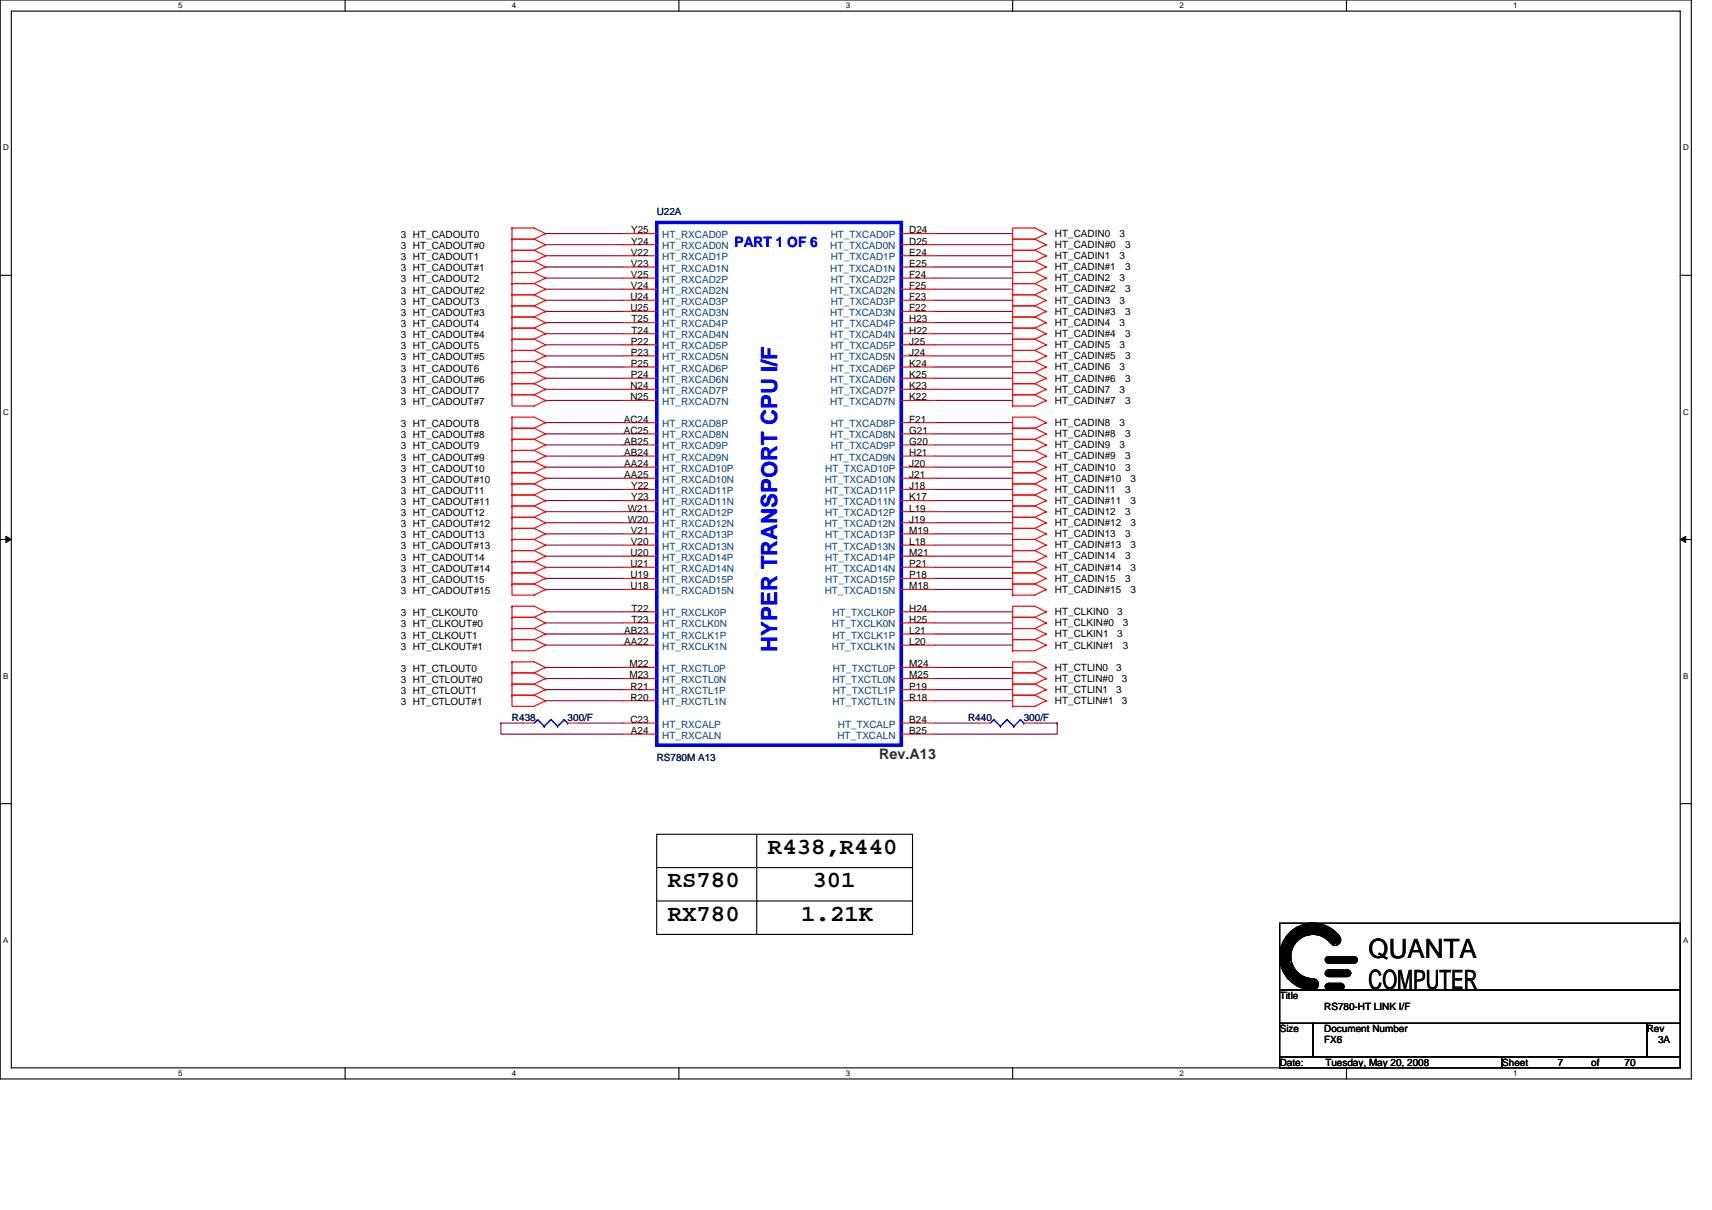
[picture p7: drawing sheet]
<svg xmlns="http://www.w3.org/2000/svg" width="297mm" height="210mm" viewBox="0 0 297 210" stroke-linecap="round" stroke-linejoin="round" font-family="sans-serif">
<path d="M0 0h293.5v187.2h-293.5zM2 1.9h289.5v183.4h-289.5z" fill="none" stroke="#000" stroke-width=".19"/>
<g fill="#fff">
<path d="M30.9 .2h.8v1.6h-.8z"/>
<path d="M30.9 185.5h.8v1.6h-.8z"/>
</g>
<path d="M59.9 0v1.9M59.9 185.3v1.9" fill="none" stroke="#000" stroke-width=".19"/>
<g fill="#fff">
<path d="M88.8 .2h.8v1.6h-.8z"/>
<path d="M88.8 185.5h.8v1.6h-.8z"/>
</g>
<path d="M117.8 0v1.9M117.8 185.3v1.9" fill="none" stroke="#000" stroke-width=".19"/>
<g fill="#fff">
<path d="M146.7 .2h.8v1.6h-.8z"/>
<path d="M146.7 185.5h.8v1.6h-.8z"/>
</g>
<path d="M175.7 0v1.9M175.7 185.3v1.9" fill="none" stroke="#000" stroke-width=".19"/>
<g fill="#fff">
<path d="M204.7 .2h.7v1.6h-.7z"/>
<path d="M204.7 185.5h.7v1.6h-.7z"/>
</g>
<path d="M233.6 0v1.9M233.6 185.3v1.9" fill="none" stroke="#000" stroke-width=".19"/>
<g fill="#fff">
<path d="M262.6 .2h.7v1.6h-.7z"/>
<path d="M262.6 185.5h.7v1.6h-.7z"/>
<path d="M.5 24.8h1v1.6h-1z"/>
<path d="M292 24.8h1v1.6h-1z"/>
<path d="M.5 70.7h1v1.5h-1z"/>
<path d="M292 70.7h1v1.5h-1z"/>
</g>
<path d="M0 47.8h2M291.5 47.8h2" fill="none" stroke="#000" stroke-width=".19"/>
<g fill="#fff">
<path d="M.5 116.5h.9v1.6h-.9z"/>
<path d="M292 116.5h.9v1.6h-.9z"/>
</g>
<path d="M0 93.6h2M291.5 93.6h2" fill="none" stroke="#000" stroke-width=".19"/>
<path d="M1 93.1l1 .5-1 .5zM291.5 93.6l1-.5v1z" fill="#000" stroke="#000" stroke-width=".17"/>
<g fill="#fff">
<path d="M.5 162.4h.9v1.5h-.9z"/>
<path d="M292 162.4h.9v1.5h-.9z"/>
</g>
<g fill="none" stroke="#000" stroke-width=".19">
<path d="M0 139.5h2M291.5 139.5h2M113.9 144.8h44.4v17.4h-44.4zM113.9 150.6h44.4M113.9 156.4h44.4M131.3 144.8v17.4M158.3 156.4h.1M222 160.2h69.5v11.6h-69.5zM222 171.8h69.5v5.8h-69.5zM222 177.6h5.8v5.8h-5.8zM222.2 164.7v2.7l.2 .5v-3.8l.2-.4v4.8l.2 .2v-5.4l.2-.4v6.2l.2 .2v-6.6l.2-.2v7.4M223.6 169.9v-7.6l.2-.1v7.9h.2v-2.9l.2 .4v2.7l.1 .2v-2.6l.2 .4v2.3l.2 .2v-2.3l.2 .2v2.3h.2v-2.1l.2 .2v2.1h.2v-1.9l.2 .2v1.7l.2 .2v-1.9l.2 .2v1.7h.2v-1.5"/>
<path d="M224 161.8v3.2l.2-.5v-2.7l.1-.2v2.5l.2-.2v-2.5l.2-.2v2.3l.2-.2v-2.3h.2v2.1l.2-.2v-1.9l.2-.2v1.9l.2-.2v-1.7l.2-.2v1.9M226.3 161.6l1.4-.2a4.6 4.6 0 0 1 4.2 2.5M226.3 161.4a4.8 4.8 0 0 1 5.8 2.5M226.3 161.2l1.4-.2a5 5 0 0 1 4.5 2.5M226.3 161l1.4-.2a5.2 5.2 0 0 1 4.7 2.7M226.3 160.7l1.4-.3a5.6 5.6 0 0 1 4.9 2.7M226.3 169.7v.2h.2v1.5h.2v-1.5h.2v1.7h-.4l.6-1.7M226.3 160.4v1.9l-.2-.1v-1.6zM226.3 162.2l1.4-.3a4 4 0 0 1 3.7 2.2M226.3 162l1.4-.2a4.3 4.3 0 0 1 3.9 2.3M226.3 161.8l1.4-.2a4.4 4.4 0 0 1 3.9 2.1M226.5 160.8l1.2-.2a5.4 5.4 0 0 1 4.8 2.7"/>
<path d="M226.5 160.6v1.6M227.1 169.9h.1M227.1 169.9v1.7l.1-.2v-1.5l.2 .4v1.3h.2v-1.5h.2v1.5h.2v-1.5h.2v1.5l.2-.2v-1.1l.2 .2v.7M227.8 160.2h-.1a5.8 5.8 0 0 1 4.6 2.2M227.8 160.2a5.8 5.8 0 0 0-5.8 5.8 5.8 5.8 0 0 0 5.8 5.8M227.8 162.2a3.8 3.8 0 0 1 3 1.4M227.8 162.2a3.8 3.8 0 0 0-3.8 3.8 3.8 3.8 0 0 0 3.8 3.8M227.8 160.2l-1.8 .3M227.8 162.2l-1.4 .1M227.8 177.6h57.9v5.8h-57.9zM230.1 166.2h5.2v.2h-5.3v.2h5.5l-.2 .2h-5.2l.2 .2h5M230.1 168.5h4.1v.2h-4.1l-.1 .2h4.4l-.2 .2h-4.2l.3 .2h3.7"/>
<path d="M230.1 170.8h2.9v.2h-3v.2h3.2l-.2 .2h-3l.3 .2h2.7M230.5 170.6h2.1M230.5 171.8h2.1M230.5 169.5h3.3M230.5 168.3h3.3M230.5 167.2h4.5M230.5 166h4.5M285.7 177.6h5.8v5.8h-5.8zM222 183.4h38.6v1.9h-38.6zM260.6 183.4h30.9v1.9h-30.9z"/>
<circle cx="227.8" cy="170.8" r=".96"/>
<circle cx="230.5" cy="166.6" r=".57"/>
<circle cx="230.5" cy="171.2" r=".57"/>
<circle cx="230.5" cy="168.9" r=".57"/>
<circle cx="231.7" cy="163.1" r=".95"/>
<circle cx="232.6" cy="171.2" r=".57"/>
<circle cx="233.8" cy="168.9" r=".57"/>
<circle cx="234.9" cy="166.6" r=".57"/>
</g>
<g fill="none" stroke="#800040" stroke-width=".19">
<path d="M94.6 46.3h13.5M94.6 56h13.5M94.6 50.2h13.5M94.6 59.8h13.5M94.6 48.3h13.5M94.6 42.5h13.5M94.6 52.1h13.5M94.6 44.4h13.5M94.6 57.9h13.5M94.6 54h13.5M94.6 40.5h13.5M162.2 46.3h13.5"/>
<path d="M162.2 44.4h13.5M162.2 59.8h13.5M162.2 42.5h13.5M162.2 57.9h13.5M162.2 40.5h13.5M162.2 54h13.5M162.2 56h13.5M162.2 52.1h13.5M162.2 50.2h13.5M162.2 48.3h13.5M94.6 73.3h13.5M94.6 75.3h13.5"/>
<path d="M94.6 77.2h13.5M94.6 79.1h13.5M94.6 63.7h13.5M94.6 65.6h13.5M94.6 69.5h13.5M94.6 67.6h13.5M94.6 61.8h13.5M162.2 61.8h13.5M162.2 79.1h13.5M162.2 69.5h13.5M162.2 77.2h13.5M162.2 67.6h13.5"/>
<path d="M162.2 75.3h13.5M162.2 65.6h13.5M162.2 73.3h13.5M162.2 63.7h13.5M94.6 98.4h13.5M94.6 86.9h13.5M94.6 92.6h13.5M94.6 83h13.5M94.6 88.8h13.5M94.6 94.6h13.5M94.6 81.1h13.5M94.6 84.9h13.5"/>
<path d="M94.6 96.5h13.5M94.6 90.7h13.5M162.2 98.4h13.5M162.2 84.9h13.5M162.2 96.5h13.5M162.2 83h13.5M162.2 81.1h13.5M162.2 88.8h13.5M162.2 94.6h13.5M162.2 92.6h13.5M162.2 90.7h13.5M162.2 86.9h13.5"/>
<path d="M94.6 112h13.5M94.6 110h13.5M94.6 106.2h13.5M94.6 108.1h13.5M94.6 117.8h13.5M94.6 115.8h13.5M94.6 102.3h13.5M94.6 100.4h13.5M94.6 119.7h13.5M162.2 106.2h13.5M162.2 117.8h13.5M162.2 108.1h13.5"/>
<path d="M162.2 110h13.5M162.2 100.4h13.5M162.2 112h13.5M162.2 115.8h13.5M162.2 102.3h13.5M162.2 119.7h13.5M90.8 125.5h-3.9v1.9h21.2M94.6 121.6h13.5M100.4 125.5h7.7M162.2 121.6h13.5M162.2 125.5h7.7M179.6 125.5h3.8"/>
<path d="M183.4 125.5v1.9h-21.2M183.4 125.5h.1"/>
</g>
<g fill="none" stroke="#f00" stroke-width=".19">
<path d="M88.8 39.6h3.9l1.9 .9M88.8 39.6v1.9h3.9M88.8 39.6h.1M88.8 49.2h3.9M88.8 49.2v2h3.9M88.8 49.2h.1M88.8 47.3h3.9M88.8 47.3v1.9h3.9M88.8 47.3h.1M88.8 45.4h3.9M88.8 45.4v1.9h3.9M88.8 45.4h.1"/>
<path d="M88.8 41.5h3.9M88.8 41.5v1.9h3.9M88.8 41.5h.1M88.8 43.4h3.9M88.8 43.4v2h3.9M88.8 43.4h.1M88.8 55h3.9M88.8 55v1.9h3.9M88.8 55h.1M88.8 58.9h3.9M88.8 58.9v1.9h3.9M88.8 58.9h.1"/>
<path d="M88.8 53.1h3.9M88.8 53.1v1.9h3.9M88.8 53.1h.1M88.8 56.9h3.9M88.8 56.9v2h3.9M88.8 56.9h.1M88.8 51.2h3.9M88.8 51.2v1.9h3.9M88.8 51.2h.1M92.7 49.2l1.9 1M92.7 47.3l1.9 1M92.7 45.4l1.9 .9"/>
<path d="M92.7 41.5l1.9 1M92.7 43.4l1.9 1M92.7 55l1.9 1M92.7 58.9l1.9 .9M92.7 53.1l1.9 .9M92.7 56.9l1.9 1M92.7 51.2l1.9 .9M94.6 50.2h.1M94.6 48.3h.1M94.6 46.3h.1M94.6 42.5h.1M94.6 44.4h.1"/>
<path d="M94.6 40.5h.1M94.6 56h.1M94.6 59.8h.1M94.6 54h.1M94.6 57.9h.1M94.6 52.1h.1M94.6 50.2l-1.9 1M94.6 48.3l-1.9 .9M94.6 46.3l-1.9 1M94.6 42.5l-1.9 .9M94.6 44.4l-1.9 1M94.6 40.5l-1.9 1"/>
<path d="M94.6 56l-1.9 .9M94.6 59.8l-1.9 1M94.6 54l-1.9 1M94.6 57.9l-1.9 1M94.6 52.1l-1.9 1M108.1 59.8h5.8M108.1 56h5.8M108.1 57.9h5.8M108.1 52.1h5.8M108.1 54h5.8M108.1 48.3h5.8M108.1 50.2h5.8"/>
<path d="M108.1 44.4h5.8M108.1 46.3h5.8M108.1 40.5h5.8M108.1 42.5h5.8M156.4 59.8h5.8M156.4 56h5.8M156.4 57.9h5.8M156.4 52.1h5.8M156.4 54h5.8M156.4 48.3h5.8M156.4 50.2h5.8M156.4 44.4h5.8"/>
<path d="M156.4 46.3h5.8M156.4 40.5h5.8M156.4 42.5h5.8M175.7 43.4h3.9M175.7 43.4h.1M175.7 41.5h3.9M175.7 41.5h.1M175.7 45.4h3.9M175.7 45.4h.1M175.7 58.9h3.9M175.7 58.9h.1M175.7 49.2h3.9"/>
<path d="M175.7 49.2h.1M175.7 55h3.9M175.7 55h.1M175.7 53.1h3.9M175.7 53.1h.1M175.7 56.9h3.9M175.7 56.9h.1M175.7 51.2h3.9M175.7 51.2h.1M175.7 47.3h3.9M175.7 47.3h.1M179.6 58.9h-3.9v1.9"/>
<path d="M179.6 41.5h-3.9v1.9M179.6 43.4h-3.9v2M179.6 56.9h-3.9v2M179.6 47.3h-3.9v1.9M179.6 53.1h-3.9v1.9M179.6 51.2h-3.9v1.9M179.6 55h-3.9v1.9M179.6 49.2h-3.9v2M179.6 45.4h-3.9v1.9M179.6 58.9l1.9 .9M179.6 41.5l1.9 1M179.6 43.4l1.9 1"/>
<path d="M179.6 56.9l1.9 1M179.6 47.3l1.9 1M179.6 53.1l1.9 .9M179.6 51.2l1.9 .9M179.6 55l1.9 1M179.6 49.2l1.9 1M179.6 45.4l1.9 .9M181.5 59.8h.1M181.5 42.5h.1M181.5 40.5h.1M181.5 40.5l-1.9-.9h-3.9v1.9M181.5 44.4h.1"/>
<path d="M181.5 57.9h.1M181.5 48.3h.1M181.5 54h.1M181.5 52.1h.1M181.5 56h.1M181.5 50.2h.1M181.5 46.3h.1M181.5 59.8l-1.9 1M181.5 42.5l-1.9 .9M181.5 40.5l-1.9 1M181.5 44.4l-1.9 1M181.5 57.9l-1.9 1"/>
<path d="M181.5 48.3l-1.9 .9M181.5 54l-1.9 1M181.5 52.1l-1.9 1M181.5 56l-1.9 .9M181.5 50.2l-1.9 1M181.5 46.3l-1.9 1M88.8 74.3h3.9M88.8 74.3v1.9h3.9M88.8 74.3h.1M88.8 68.5h3.9M88.8 68.5v2h3.9l1.9-1M88.8 68.5h.1"/>
<path d="M88.8 66.6h3.9M88.8 66.6v1.9h3.9M88.8 66.6h.1M88.8 64.7h3.9M88.8 64.7v1.9h3.9M88.8 64.7h.1M88.8 62.7h3.9M88.8 62.7v2h3.9M88.8 62.7h.1M88.8 60.8h3.9M88.8 60.8v1.9h3.9M88.8 60.8h.1"/>
<path d="M88.8 76.2h3.9M88.8 76.2v2h3.9M88.8 76.2h.1M88.8 78.2h3.9M88.8 78.2v1.9h3.9M88.8 78.2h.1M88.8 72.4h3.9l1.9 .9M88.8 72.4v1.9h3.9M88.8 72.4h.1M92.7 74.3l1.9 1M92.7 68.5l1.9 1M92.7 66.6l1.9 1"/>
<path d="M92.7 64.7l1.9 .9M92.7 62.7l1.9 1M92.7 60.8l1.9 1M92.7 76.2l1.9 1M92.7 78.2l1.9 .9M94.6 75.3h.1M94.6 69.5h.1M94.6 67.6h.1M94.6 65.6h.1M94.6 63.7h.1M94.6 61.8h.1M94.6 77.2h.1"/>
<path d="M94.6 79.1h.1M94.6 73.3h.1M94.6 75.3l-1.9 .9M94.6 67.6l-1.9 .9M94.6 65.6l-1.9 1M94.6 63.7l-1.9 1M94.6 61.8l-1.9 .9M94.6 77.2l-1.9 1M94.6 79.1l-1.9 1M94.6 73.3l-1.9 1M108.1 77.2h5.8M108.1 79.1h5.8"/>
<path d="M108.1 73.3h5.8M108.1 75.3h5.8M108.1 67.6h5.8M108.1 69.5h5.8M108.1 63.7h5.8M108.1 65.6h5.8M108.1 61.8h5.8M156.4 77.2h5.8M156.4 79.1h5.8M156.4 73.3h5.8M156.4 75.3h5.8M156.4 67.6h5.8"/>
<path d="M156.4 69.5h5.8M156.4 63.7h5.8M156.4 65.6h5.8M156.4 61.8h5.8M175.7 76.2h3.9M175.7 76.2h.1M175.7 60.8h3.9M175.7 60.8h.1M175.7 64.7h3.9M175.7 64.7h.1M175.7 62.7h3.9M175.7 62.7h.1"/>
<path d="M175.7 78.2h3.9M175.7 78.2h.1M175.7 70.5h.1M175.7 68.5h3.9M175.7 68.5h.1M175.7 74.3h3.9M175.7 74.3h.1M175.7 66.6h3.9M175.7 66.6h.1M179.6 74.3h-3.9v1.9M179.6 62.7h-3.9v2M179.6 60.8h-3.9v1.9"/>
<path d="M179.6 76.2h-3.9v2M179.6 68.5h-3.9v2M179.6 66.6h-3.9v1.9M179.6 78.2h-3.9v1.9M179.6 64.7h-3.9v1.9M179.6 74.3l1.9 1M179.6 62.7l1.9 1M179.6 60.8l1.9 1M179.6 76.2l1.9 1M179.6 68.5l1.9 1M179.6 66.6l1.9 1M179.6 78.2l1.9 .9"/>
<path d="M179.6 64.7l1.9 .9M181.5 75.3h.1M181.5 63.7h.1M181.5 61.8h.1M181.5 77.2h.1M181.5 69.5l-1.9 1h-3.9M181.5 69.5h.1M181.5 67.6h.1M181.5 73.3h.1M181.5 73.3l-1.9-.9h-3.9v1.9M181.5 79.1h.1M181.5 65.6h.1"/>
<path d="M181.5 75.3l-1.9 .9M181.5 63.7l-1.9 1M181.5 61.8l-1.9 .9M181.5 77.2l-1.9 1M181.5 67.6l-1.9 .9M181.5 73.3l-1.9 1M181.5 79.1l-1.9 1M181.5 65.6l-1.9 1M88.8 95.5h3.9M88.8 95.5v2h3.9M88.8 95.5h.1M88.8 97.5h3.9"/>
<path d="M88.8 97.5v1.9h3.9M88.8 97.5h.1M88.8 99.4h3.9M88.8 99.4v1.9h3.9M88.8 99.4h.1M88.8 91.7h3.9M88.8 91.7v1.9h3.9M88.8 91.7h.1M88.8 89.8h3.9M88.8 89.8v1.9h3.9M88.8 89.8h.1M88.8 85.9h3.9"/>
<path d="M88.8 85.9v1.9h3.9M88.8 85.9h.1M88.8 84h3.9M88.8 84v1.9h3.9M88.8 84h.1M88.8 80.1h3.9M88.8 80.1v1.9h3.9M88.8 80.1h.1M88.8 93.6h3.9M88.8 93.6v1.9h3.9M88.8 93.6h.1M88.8 82h3.9"/>
<path d="M88.8 82v2h3.9M88.8 82h.1M88.8 87.8h3.9M88.8 87.8v2h3.9M88.8 87.8h.1M92.7 95.5l1.9 1M92.7 97.5l1.9 .9M92.7 99.4l1.9 1M92.7 91.7l1.9 .9M92.7 89.8l1.9 .9M92.7 85.9l1.9 1M92.7 84l1.9 .9"/>
<path d="M92.7 80.1l1.9 1M92.7 93.6l1.9 1M92.7 82l1.9 1M92.7 87.8l1.9 1M94.6 96.5h.1M94.6 98.4h.1M94.6 92.6h.1M94.6 90.7h.1M94.6 86.9h.1M94.6 84.9h.1M94.6 81.1h.1M94.6 94.6h.1"/>
<path d="M94.6 83h.1M94.6 88.8h.1M94.6 96.5l-1.9 1M94.6 98.4l-1.9 1M94.6 92.6l-1.9 1M94.6 90.7l-1.9 1M94.6 86.9l-1.9 .9M94.6 84.9l-1.9 1M94.6 81.1l-1.9 .9M94.6 94.6l-1.9 .9M94.6 83l-1.9 1M94.6 88.8l-1.9 1"/>
<path d="M108.1 96.5h5.8M108.1 98.4h5.8M108.1 92.6h5.8M108.1 94.6h5.8M108.1 88.8h5.8M108.1 90.7h5.8M108.1 84.9h5.8M108.1 86.9h5.8M108.1 81.1h5.8M108.1 83h5.8M156.4 96.5h5.8M156.4 98.4h5.8"/>
<path d="M156.4 92.6h5.8M156.4 94.6h5.8M156.4 88.8h5.8M156.4 90.7h5.8M156.4 84.9h5.8M156.4 86.9h5.8M156.4 81.1h5.8M156.4 83h5.8M175.7 84h3.9M175.7 84h.1M175.7 97.5h3.9M175.7 97.5h.1"/>
<path d="M175.7 82h3.9M175.7 82h.1M175.7 99.4h3.9M175.7 99.4h.1M175.7 85.9h3.9M175.7 85.9h.1M175.7 91.7h3.9M175.7 91.7h.1M175.7 89.8h3.9M175.7 89.8h.1M175.7 95.5h3.9M175.7 95.5h.1"/>
<path d="M175.7 93.6h3.9M175.7 93.6h.1M175.7 80.1h3.9M175.7 80.1h.1M175.7 87.8h3.9M175.7 87.8h.1M179.6 82h-3.9v2M179.6 99.4h-3.9v1.9M179.6 95.5h-3.9v2M179.6 80.1h-3.9v1.9M179.6 97.5h-3.9v1.9M179.6 84h-3.9v1.9"/>
<path d="M179.6 89.8h-3.9v1.9M179.6 87.8h-3.9v2M179.6 93.6h-3.9v1.9M179.6 91.7h-3.9v1.9M179.6 85.9h-3.9v1.9M179.6 82l1.9 1M179.6 99.4l1.9 1M179.6 95.5l1.9 1M179.6 80.1l1.9 1M179.6 97.5l1.9 .9M179.6 84l1.9 .9M179.6 89.8l1.9 .9"/>
<path d="M179.6 87.8l1.9 1M179.6 93.6l1.9 1M179.6 91.7l1.9 .9M179.6 85.9l1.9 1M181.5 83h.1M181.5 96.5h.1M181.5 81.1h.1M181.5 98.4h.1M181.5 84.9h.1M181.5 90.7h.1M181.5 88.8h.1M181.5 94.6h.1"/>
<path d="M181.5 92.6h.1M181.5 86.9h.1M181.5 83l-1.9 1M181.5 96.5l-1.9 1M181.5 81.1l-1.9 .9M181.5 98.4l-1.9 1M181.5 84.9l-1.9 1M181.5 90.7l-1.9 1M181.5 88.8l-1.9 1M181.5 94.6l-1.9 .9M181.5 92.6l-1.9 1M181.5 86.9l-1.9 .9"/>
<path d="M88.8 116.8h3.9M88.8 116.8v1.9h3.9M88.8 116.8h.1M88.8 101.3h3.9M88.8 101.3v2h3.9l1.9-1M88.8 101.3h.1M88.8 105.2h3.9l1.9 1M88.8 105.2v1.9h3.9M88.8 105.2h.1M88.8 109.1h3.9M88.8 109.1v1.9h3.9M88.8 109.1h.1"/>
<path d="M88.8 111h3.9M88.8 111v1.9h3.9l1.9-.9M88.8 111h.1M88.8 107.1h3.9M88.8 107.1v2h3.9M88.8 107.1h.1M88.8 114.9h3.9l1.9 .9M88.8 114.9v1.9h3.9M88.8 114.9h.1M88.8 118.7h3.9M88.8 118.7v1.9h3.9M88.8 118.7h.1"/>
<path d="M92.7 116.8l1.9 1M92.7 101.3l1.9 1M92.7 109.1l1.9 .9M92.7 111l1.9 1M92.7 107.1l1.9 1M92.7 118.7l1.9 1M94.6 100.4h.1M94.6 117.8h.1M94.6 102.3h.1M94.6 106.2h.1M94.6 110h.1M94.6 112h.1"/>
<path d="M94.6 108.1h.1M94.6 115.8h.1M94.6 119.7h.1M94.6 100.4l-1.9 .9M94.6 117.8l-1.9 .9M94.6 106.2l-1.9 .9M94.6 110l-1.9 1M94.6 108.1l-1.9 1M94.6 115.8l-1.9 1M94.6 119.7l-1.9 .9M108.1 100.4h5.8M108.1 102.3h5.8"/>
<path d="M108.1 110h5.8M108.1 112h5.8M108.1 106.2h5.8M108.1 108.1h5.8M108.1 115.8h5.8M108.1 117.8h5.8M108.1 119.7h5.8M156.4 100.4h5.8M156.4 102.3h5.8M156.4 110h5.8M156.4 112h5.8M156.4 106.2h5.8"/>
<path d="M156.4 108.1h5.8M156.4 115.8h5.8M156.4 117.8h5.8M156.4 119.7h5.8M175.7 118.7h3.9M175.7 118.7h.1M175.7 101.3h3.9M175.7 101.3h.1M175.7 112.9h.1M175.7 111h3.9M175.7 111h.1M175.7 107.1h3.9"/>
<path d="M175.7 107.1h.1M175.7 103.3h.1M175.7 116.8h3.9M175.7 116.8h.1M175.7 109.1h3.9M175.7 109.1h.1M179.6 116.8h-3.9v1.9M179.6 111h-3.9v1.9M179.6 109.1h-3.9v1.9M179.6 101.3h-3.9v2M179.6 107.1h-3.9v2M179.6 118.7h-3.9v1.9"/>
<path d="M179.6 116.8l1.9 1M179.6 111l1.9 1M179.6 109.1l1.9 .9M179.6 101.3l1.9 1M179.6 107.1l1.9 1M179.6 118.7l1.9 1M181.5 117.8h.1M181.5 100.4h.1M181.5 112l-1.9 .9h-3.9M181.5 112h.1M181.5 110h.1M181.5 106.2h.1"/>
<path d="M181.5 106.2l-1.9-1h-3.9v1.9M181.5 102.3l-1.9 1h-3.9M181.5 102.3h.1M181.5 115.8h.1M181.5 115.8l-1.9-.9h-3.9v1.9M181.5 108.1h.1M181.5 119.7h.1M181.5 117.8l-1.9 .9M181.5 100.4l-1.9 .9M181.5 110l-1.9 1M181.5 106.2l-1.9 .9M181.5 115.8l-1.9 1"/>
<path d="M181.5 108.1l-1.9 1M181.5 119.7l-1.9 .9M88.8 120.6h3.9M88.8 120.6v2h3.9l1.9-1M88.8 120.6h.1M90.8 125.5h1.9M92.7 120.6l1.9 1M94.6 121.6h.1M98.5 125.5h1.9M108.1 125.5h5.8M108.1 121.6h5.8M108.1 127.4h5.8"/>
<path d="M156.4 125.5h5.8M156.4 121.6h5.8M156.4 127.4h5.8M169.9 125.5h1.9M175.7 122.6h.1M175.7 120.6h3.9M175.7 120.6h.1M177.6 125.5h2M179.6 120.6h-3.9v2M179.6 120.6l1.9 1M181.5 121.6l-1.9 1h-3.9M181.5 121.6h.1"/>
</g>
<g fill="none" stroke="#00f" stroke-width=".19">
<path d="M93.3 124.9h.1M93.3 124.9l-.6 .6M93.3 124.9l1.1 1.1M94.4 126h.1M95.6 124.9h.1M95.6 124.9l-1.2 1.1M95.6 124.9l1.1 1.1M96.7 126h.1M97.9 124.9h.1M97.9 124.9l-1.2 1.1M97.9 124.9l.6 .6M98.5 125.5h.1"/>
<path d="M172.4 124.9h.1M172.4 124.9l-.6 .6M172.4 124.9l1.2 1.1M173.6 126h.1M174.7 124.9h.1M174.7 124.9l-1.1 1.1M174.7 124.9l1.2 1.1M175.9 126h.1M177.1 124.9h.1M177.1 124.9l-1.2 1.1M177.1 124.9l.5 .6M177.6 125.5h.1"/>
</g>
<path d="M113.9 38.6h42.5v90.7h-42.5z" fill="none" stroke="#00f" stroke-width=".57"/>
<g font-size="4.6">
<text x="237.5" y="166.3">QUANTA</text>
<text x="237.5" y="171.6">COMPUTER</text>
</g>
<g font-size="4">
<text x="133.2" y="148.2">R438,R440</text>
<text x="115.9" y="153.9">RS780</text>
<text x="140.9" y="153.9">301</text>
<text x="115.9" y="159.7">RX780</text>
<text x="139" y="159.7">1.21K</text>
</g>
<text font-size="3.9" fill="#00f" x="134.8" y="113.1" transform="rotate(-90 134.8 113.1)">HYPER TRANSPORT CPU I/F</text>
<text font-size="2.5" fill="#00f" x="127.4" y="42.8">PART 1 OF 6</text>
<text font-size="2.5" fill="#008000" x="152.5" y="131.6">Rev.A13</text>
<g font-size="1.7">
<text x="69.5" y="41.3">3 HT_CADOUT0</text>
<text x="109.5" y="40.5">Y25</text>
<text x="157.8" y="40.5">D24</text>
<text x="183" y="41.1">HT_CADIN0</text>
<text x="194.2" y="41.1">3</text>
<text x="69.5" y="47.1">3 HT_CADOUT#1</text>
<text x="69.5" y="43.2">3 HT_CADOUT#0</text>
<text x="69.5" y="45.2">3 HT_CADOUT1</text>
<text x="109.5" y="44.4">V22</text>
<text x="109.5" y="46.3">V23</text>
<text x="109.5" y="42.4">Y24</text>
<text x="157.8" y="46.3">E25</text>
<text x="157.8" y="42.4">D25</text>
<text x="157.8" y="44.4">E24</text>
<text x="183" y="43.1">HT_CADIN#0</text>
<text x="183" y="45">HT_CADIN1</text>
<text x="183" y="46.9">HT_CADIN#1</text>
<text x="194.2" y="45">3</text>
<text x="195.2" y="43.1">3</text>
<text x="195.2" y="46.9">3</text>
<text x="69.5" y="51">3 HT_CADOUT#2</text>
<text x="69.5" y="49">3 HT_CADOUT2</text>
<text x="69.5" y="52.9">3 HT_CADOUT3</text>
<text x="109.4" y="52.1">U24</text>
<text x="109.5" y="48.2">V25</text>
<text x="109.5" y="50.2">V24</text>
<text x="157.8" y="50.2">F25</text>
<text x="157.8" y="52.1">F23</text>
<text x="157.8" y="48.2">F24</text>
<text x="183" y="48.8">HT_CADIN2</text>
<text x="183" y="52.7">HT_CADIN3</text>
<text x="183" y="50.8">HT_CADIN#2</text>
<text x="194.2" y="48.8">3</text>
<text x="194.2" y="52.7">3</text>
<text x="195.2" y="50.8">3</text>
<text x="69.5" y="56.7">3 HT_CADOUT4</text>
<text x="69.5" y="54.8">3 HT_CADOUT#3</text>
<text x="69.5" y="58.7">3 HT_CADOUT#4</text>
<text x="109.4" y="54">U25</text>
<text x="109.5" y="59.8">P22</text>
<text x="109.6" y="56">T25</text>
<text x="109.6" y="57.9">T24</text>
<text x="157.8" y="57.9">H22</text>
<text x="157.8" y="54">F22</text>
<text x="157.8" y="59.8">J25</text>
<text x="157.8" y="56">H23</text>
<text x="183" y="58.5">HT_CADIN#4</text>
<text x="183" y="54.6">HT_CADIN#3</text>
<text x="183" y="56.6">HT_CADIN4</text>
<text x="194.2" y="56.6">3</text>
<text x="195.2" y="58.5">3</text>
<text x="195.2" y="54.6">3</text>
<text x="69.5" y="64.5">3 HT_CADOUT6</text>
<text x="69.5" y="62.5">3 HT_CADOUT#5</text>
<text x="69.5" y="60.6">3 HT_CADOUT5</text>
<text x="109.5" y="63.7">P25</text>
<text x="109.5" y="65.6">P24</text>
<text x="109.5" y="61.7">P23</text>
<text x="157.8" y="65.6">K25</text>
<text x="157.8" y="61.7">J24</text>
<text x="157.8" y="63.7">K24</text>
<text x="183" y="60.4">HT_CADIN5</text>
<text x="183" y="64.3">HT_CADIN6</text>
<text x="183" y="62.4">HT_CADIN#5</text>
<text x="194.2" y="60.4">3</text>
<text x="194.2" y="64.3">3</text>
<text x="195.2" y="62.4">3</text>
<text x="69.5" y="70.3">3 HT_CADOUT#7</text>
<text x="69.5" y="68.3">3 HT_CADOUT7</text>
<text x="69.5" y="66.4">3 HT_CADOUT#6</text>
<text x="109.4" y="67.5">N24</text>
<text x="109.4" y="69.5">N25</text>
<text x="157.8" y="69.5">K22</text>
<text x="157.8" y="67.5">K23</text>
<text x="183" y="70.1">HT_CADIN#7</text>
<text x="183" y="68.1">HT_CADIN7</text>
<text x="183" y="66.2">HT_CADIN#6</text>
<text x="194.2" y="68.1">3</text>
<text x="195.2" y="70.1">3</text>
<text x="195.2" y="66.2">3</text>
<text x="69.5" y="76.1">3 HT_CADOUT#8</text>
<text x="69.5" y="78">3 HT_CADOUT9</text>
<text x="69.5" y="74.1">3 HT_CADOUT8</text>
<text x="108.2" y="73.3">AC24</text>
<text x="108.2" y="75.3">AC25</text>
<text x="108.3" y="77.2">AB25</text>
<text x="157.8" y="75.3">G21</text>
<text x="157.8" y="77.2">G20</text>
<text x="157.8" y="73.3">F21</text>
<text x="183" y="75.9">HT_CADIN#8</text>
<text x="183" y="77.8">HT_CADIN9</text>
<text x="183" y="73.9">HT_CADIN8</text>
<text x="194.2" y="77.8">3</text>
<text x="194.2" y="73.9">3</text>
<text x="195.2" y="75.9">3</text>
<text x="69.5" y="81.9">3 HT_CADOUT10</text>
<text x="69.5" y="83.8">3 HT_CADOUT#10</text>
<text x="69.5" y="79.9">3 HT_CADOUT#9</text>
<text x="108.3" y="81">AA24</text>
<text x="108.3" y="83">AA25</text>
<text x="108.3" y="79.1">AB24</text>
<text x="157.8" y="83">J21</text>
<text x="157.8" y="79.1">H21</text>
<text x="157.8" y="81">J20</text>
<text x="183" y="83.6">HT_CADIN#10</text>
<text x="183" y="81.7">HT_CADIN10</text>
<text x="183" y="79.7">HT_CADIN#9</text>
<text x="195.2" y="81.7">3</text>
<text x="195.2" y="79.7">3</text>
<text x="196.2" y="83.6">3</text>
<text x="69.5" y="87.6">3 HT_CADOUT#11</text>
<text x="69.5" y="85.7">3 HT_CADOUT11</text>
<text x="69.5" y="89.6">3 HT_CADOUT12</text>
<text x="108.9" y="88.8">W21</text>
<text x="109.5" y="84.9">Y22</text>
<text x="109.5" y="86.8">Y23</text>
<text x="157.8" y="86.8">K17</text>
<text x="157.8" y="88.8">L19</text>
<text x="157.8" y="84.9">J18</text>
<text x="183" y="85.5">HT_CADIN11</text>
<text x="183" y="89.4">HT_CADIN12</text>
<text x="183" y="87.4">HT_CADIN#11</text>
<text x="195.2" y="85.5">3</text>
<text x="195.2" y="89.4">3</text>
<text x="196.2" y="87.4">3</text>
<text x="69.5" y="93.4">3 HT_CADOUT13</text>
<text x="69.5" y="91.5">3 HT_CADOUT#12</text>
<text x="69.5" y="95.4">3 HT_CADOUT#13</text>
<text x="108.9" y="90.7">W20</text>
<text x="109.5" y="92.6">V21</text>
<text x="109.5" y="94.6">V20</text>
<text x="157.8" y="94.6">L18</text>
<text x="157.8" y="90.7">J19</text>
<text x="157.8" y="92.6">M19</text>
<text x="183" y="91.3">HT_CADIN#12</text>
<text x="183" y="95.2">HT_CADIN#13</text>
<text x="183" y="93.2">HT_CADIN13</text>
<text x="195.2" y="93.2">3</text>
<text x="196.2" y="91.3">3</text>
<text x="196.2" y="95.2">3</text>
<text x="69.5" y="97.3">3 HT_CADOUT14</text>
<text x="69.5" y="99.2">3 HT_CADOUT#14</text>
<text x="69.5" y="101.2">3 HT_CADOUT15</text>
<text x="109.4" y="100.4">U19</text>
<text x="109.4" y="96.5">U20</text>
<text x="109.4" y="98.4">U21</text>
<text x="157.8" y="98.4">P21</text>
<text x="157.8" y="100.4">P18</text>
<text x="157.8" y="96.5">M21</text>
<text x="183" y="101">HT_CADIN15</text>
<text x="183" y="97.1">HT_CADIN14</text>
<text x="183" y="99">HT_CADIN#14</text>
<text x="195.2" y="101">3</text>
<text x="195.2" y="97.1">3</text>
<text x="196.2" y="99">3</text>
<text x="69.5" y="103.1">3 HT_CADOUT#15</text>
<text x="69.5" y="106.9">3 HT_CLKOUT0</text>
<text x="109.4" y="102.3">U18</text>
<text x="109.6" y="106.2">T22</text>
<text x="157.8" y="102.3">M18</text>
<text x="157.8" y="106.2">H24</text>
<text x="183" y="106.7">HT_CLKIN0</text>
<text x="183" y="102.9">HT_CADIN#15</text>
<text x="193.8" y="106.7">3</text>
<text x="196.2" y="102.9">3</text>
<text x="69.5" y="110.8">3 HT_CLKOUT1</text>
<text x="69.5" y="112.7">3 HT_CLKOUT#1</text>
<text x="69.5" y="108.9">3 HT_CLKOUT#0</text>
<text x="108.3" y="110">AB23</text>
<text x="108.3" y="111.9">AA22</text>
<text x="109.6" y="108.1">T23</text>
<text x="157.8" y="111.9">L20</text>
<text x="157.8" y="108.1">H25</text>
<text x="157.8" y="110">L21</text>
<text x="183" y="112.5">HT_CLKIN#1</text>
<text x="183" y="110.6">HT_CLKIN1</text>
<text x="183" y="108.7">HT_CLKIN#0</text>
<text x="193.8" y="110.6">3</text>
<text x="194.8" y="112.5">3</text>
<text x="194.8" y="108.7">3</text>
<text x="69.5" y="118.5">3 HT_CTLOUT#0</text>
<text x="69.5" y="116.6">3 HT_CTLOUT0</text>
<text x="109.2" y="115.8">M22</text>
<text x="109.2" y="117.7">M23</text>
<text x="109.4" y="119.7">R21</text>
<text x="157.8" y="115.8">M24</text>
<text x="157.8" y="119.7">P19</text>
<text x="157.8" y="117.7">M25</text>
<text x="183" y="118.3">HT_CTLIN#0</text>
<text x="183" y="116.4">HT_CTLIN0</text>
<text x="193.6" y="116.4">3</text>
<text x="194.6" y="118.3">3</text>
<text x="69.5" y="122.4">3 HT_CTLOUT#1</text>
<text x="69.5" y="120.5">3 HT_CTLOUT1</text>
<text x="109.4" y="121.6">R20</text>
<text x="109.4" y="125.5">C23</text>
<text x="157.8" y="125.5">B24</text>
<text x="157.8" y="121.6">R18</text>
<text x="183" y="122.2">HT_CTLIN#1</text>
<text x="183" y="120.3">HT_CTLIN1</text>
<text x="193.6" y="120.3">3</text>
<text x="194.6" y="122.2">3</text>
<text x="109.5" y="127.4">A24</text>
<text x="157.8" y="127.4">B25</text>
<text x="222" y="173.4">Title</text>
<text x="222" y="179.1">Size</text>
<text x="229.8" y="179.1">Document Number</text>
<text x="229.8" y="175.3">RS780-HT LINK I/F</text>
<text x="285.7" y="179.1">Rev</text>
<text x="222" y="184.9">Date:</text>
<text x="229.8" y="181.1">FX6</text>
<text x="230" y="184.9">Tuesday, May 20, 2008</text>
<text x="260.6" y="184.9">Sheet</text>
<text x="270.3" y="184.9">7</text>
<text x="276.1" y="184.9">of</text>
<text x="281.9" y="184.9">70</text>
<text x="287.7" y="181.1">3A</text>
</g>
<g font-size="1.7" fill="#000080">
<text x="113.9" y="37.3">U22A</text>
<text x="88.8" y="125.1">R438</text>
<text x="98.5" y="125.1">300/F</text>
<text x="168" y="125.1">R440</text>
<text x="177.6" y="125.1">300/F</text>
<text x="113.9" y="132">RS780M A13</text>
</g>
<g font-size="1.7" fill="#004080">
<text x="114.9" y="41.3">HT_RXCAD0P</text>
<text x="144.1" y="41.3">HT_TXCAD0P</text>
<text x="114.9" y="45.2">HT_RXCAD1P</text>
<text x="114.9" y="47.1">HT_RXCAD1N</text>
<text x="114.9" y="43.2">HT_RXCAD0N</text>
<text x="144.1" y="47.1">HT_TXCAD1N</text>
<text x="144.1" y="43.2">HT_TXCAD0N</text>
<text x="144.1" y="45.2">HT_TXCAD1P</text>
<text x="114.9" y="52.9">HT_RXCAD3P</text>
<text x="114.9" y="49">HT_RXCAD2P</text>
<text x="114.9" y="51">HT_RXCAD2N</text>
<text x="144.1" y="51">HT_TXCAD2N</text>
<text x="144.1" y="52.9">HT_TXCAD3P</text>
<text x="144.1" y="49">HT_TXCAD2P</text>
<text x="114.9" y="56.8">HT_RXCAD4P</text>
<text x="114.9" y="58.7">HT_RXCAD4N</text>
<text x="114.9" y="54.8">HT_RXCAD3N</text>
<text x="144.1" y="58.7">HT_TXCAD4N</text>
<text x="144.1" y="54.8">HT_TXCAD3N</text>
<text x="144.1" y="56.8">HT_TXCAD4P</text>
<text x="114.9" y="64.5">HT_RXCAD6P</text>
<text x="114.9" y="60.6">HT_RXCAD5P</text>
<text x="114.9" y="62.5">HT_RXCAD5N</text>
<text x="144.1" y="62.5">HT_TXCAD5N</text>
<text x="144.1" y="64.5">HT_TXCAD6P</text>
<text x="144.1" y="60.6">HT_TXCAD5P</text>
<text x="114.9" y="68.3">HT_RXCAD7P</text>
<text x="114.9" y="70.3">HT_RXCAD7N</text>
<text x="114.9" y="66.4">HT_RXCAD6N</text>
<text x="144.1" y="70.3">HT_TXCAD7N</text>
<text x="144.1" y="66.4">HT_TXCAD6N</text>
<text x="144.1" y="68.3">HT_TXCAD7P</text>
<text x="114.9" y="78">HT_RXCAD9P</text>
<text x="114.9" y="74.1">HT_RXCAD8P</text>
<text x="114.9" y="76.1">HT_RXCAD8N</text>
<text x="144.1" y="76.1">HT_TXCAD8N</text>
<text x="144.1" y="78">HT_TXCAD9P</text>
<text x="144.1" y="74.1">HT_TXCAD8P</text>
<text x="114.9" y="81.9">HT_RXCAD10P</text>
<text x="114.9" y="83.8">HT_RXCAD10N</text>
<text x="114.9" y="79.9">HT_RXCAD9N</text>
<text x="143.1" y="83.8">HT_TXCAD10N</text>
<text x="143.2" y="81.9">HT_TXCAD10P</text>
<text x="144.1" y="79.9">HT_TXCAD9N</text>
<text x="114.9" y="89.6">HT_RXCAD12P</text>
<text x="114.9" y="85.7">HT_RXCAD11P</text>
<text x="114.9" y="87.7">HT_RXCAD11N</text>
<text x="143.1" y="87.7">HT_TXCAD11N</text>
<text x="143.2" y="89.6">HT_TXCAD12P</text>
<text x="143.2" y="85.7">HT_TXCAD11P</text>
<text x="114.9" y="93.4">HT_RXCAD13P</text>
<text x="114.9" y="95.4">HT_RXCAD13N</text>
<text x="114.9" y="91.5">HT_RXCAD12N</text>
<text x="143.1" y="95.4">HT_TXCAD13N</text>
<text x="143.1" y="91.5">HT_TXCAD12N</text>
<text x="143.2" y="93.4">HT_TXCAD13P</text>
<text x="114.9" y="101.2">HT_RXCAD15P</text>
<text x="114.9" y="97.3">HT_RXCAD14P</text>
<text x="114.9" y="99.2">HT_RXCAD14N</text>
<text x="143.1" y="99.2">HT_TXCAD14N</text>
<text x="143.2" y="101.2">HT_TXCAD15P</text>
<text x="143.2" y="97.3">HT_TXCAD14P</text>
<text x="114.9" y="103.1">HT_RXCAD15N</text>
<text x="114.9" y="107">HT_RXCLK0P</text>
<text x="143.1" y="103.1">HT_TXCAD15N</text>
<text x="144.4" y="107">HT_TXCLK0P</text>
<text x="114.9" y="110.8">HT_RXCLK1P</text>
<text x="114.9" y="112.7">HT_RXCLK1N</text>
<text x="114.9" y="108.9">HT_RXCLK0N</text>
<text x="144.3" y="112.7">HT_TXCLK1N</text>
<text x="144.3" y="108.9">HT_TXCLK0N</text>
<text x="144.4" y="110.8">HT_TXCLK1P</text>
<text x="114.9" y="116.6">HT_RXCTL0P</text>
<text x="114.9" y="118.5">HT_RXCTL0N</text>
<text x="144.4" y="118.5">HT_TXCTL0N</text>
<text x="144.5" y="116.6">HT_TXCTL0P</text>
<text x="114.9" y="120.5">HT_RXCTL1P</text>
<text x="114.9" y="122.4">HT_RXCTL1N</text>
<text x="144.4" y="122.4">HT_TXCTL1N</text>
<text x="144.5" y="120.5">HT_TXCTL1P</text>
<text x="114.9" y="126.3">HT_RXCALP</text>
<text x="114.9" y="128.2">HT_RXCALN</text>
<text x="145.3" y="128.2">HT_TXCALN</text>
<text x="145.4" y="126.3">HT_TXCALP</text>
</g>
<g font-size="1.4">
<text x="30.9" y="1.5">5</text>
<text x="88.8" y="1.5">4</text>
<text x="146.7" y="1.5">3</text>
<text x="204.7" y="1.5">2</text>
<text x="262.6" y="1.5">1</text>
<text x=".5" y="26.1">D</text>
<text x="292" y="26.1">D</text>
<text x=".5" y="71.9">C</text>
<text x="292" y="71.9">C</text>
<text x=".5" y="117.8">B</text>
<text x="292" y="117.8">B</text>
<text x=".5" y="163.6">A</text>
<text x="292" y="163.6">A</text>
<text x="30.9" y="186.8">5</text>
<text x="88.8" y="186.8">4</text>
<text x="146.7" y="186.8">3</text>
<text x="204.7" y="186.8">2</text>
<text x="262.6" y="186.8">1</text>
</g>
</svg>
